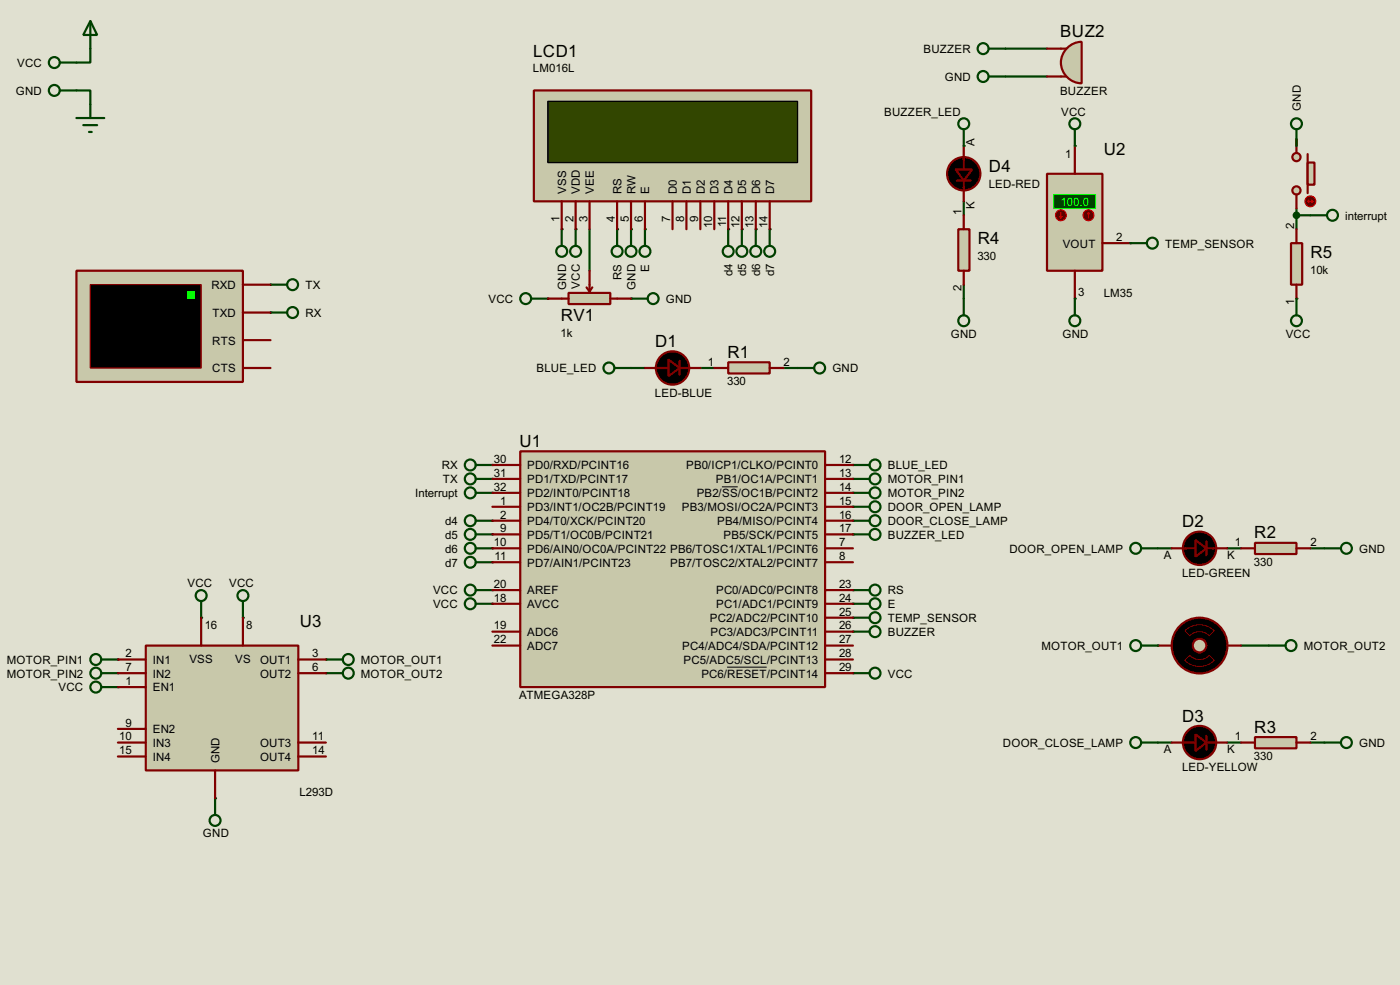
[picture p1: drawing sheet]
<svg xmlns="http://www.w3.org/2000/svg" width="256mm" height="180mm" viewBox="0 0 256 180" stroke-linecap="round" stroke-linejoin="round" font-family="sans-serif">
<path d="M0 0h256.5v180.3h-256.5z" fill="#e0e0d0"/>
<path d="M14 16.6h2.6v2.5M16.6 8.9v2.6h-2.6" fill="none" stroke="#004000" stroke-width=".4"/>
<g fill="#004000">
<circle cx="49.6" cy="52.1" r=".2"/>
<circle cx="49.6" cy="57.2" r=".2"/>
</g>
<path d="M115.6 67.4h2.6M128.3 67.4h2.6M143.6 67.4h2.5" fill="none" stroke="#004000" stroke-width=".4"/>
<g fill="#004000">
<circle cx="21.6" cy="120.7" r=".2"/>
<circle cx="59.7" cy="120.7" r=".2"/>
<circle cx="59.7" cy="123.2" r=".2"/>
<circle cx="21.6" cy="123.2" r=".2"/>
<circle cx="21.6" cy="125.8" r=".2"/>
<circle cx="44.5" cy="113.1" r=".2"/>
<circle cx="36.9" cy="113.1" r=".2"/>
<circle cx="39.4" cy="146.1" r=".2"/>
<circle cx="212.1" cy="118.2" r=".2"/>
</g>
<path d="M176.6 36.9v2.5M176.6 52.1v2.6M212.1 100.4h2.6M224.8 100.4h2.6M227.4 118.2h5.1M240.1 100.4h2.5M212.1 135.9h2.6M224.8 135.9h2.6M240.1 135.9h2.5" fill="none" stroke="#004000" stroke-width=".4"/>
<g fill="#004000">
<circle cx="176.6" cy="26.7" r=".2"/>
<circle cx="207.1" cy="44.5" r=".2"/>
<circle cx="196.9" cy="54.7" r=".2"/>
<circle cx="196.9" cy="26.7" r=".2"/>
</g>
<path d="M184.2 8.9h7.6M184.2 14h7.6" fill="none" stroke="#004000" stroke-width=".4"/>
<g fill="#004000">
<circle cx="141" cy="42" r=".2"/>
<circle cx="138.5" cy="42" r=".2"/>
<circle cx="135.9" cy="42" r=".2"/>
<circle cx="133.4" cy="42" r=".2"/>
<circle cx="118.2" cy="42" r=".2"/>
<circle cx="115.6" cy="42" r=".2"/>
<circle cx="113.1" cy="42" r=".2"/>
<circle cx="102.9" cy="42" r=".2"/>
<circle cx="105.5" cy="42" r=".2"/>
<circle cx="115.6" cy="54.7" r=".2"/>
<circle cx="100.4" cy="54.7" r=".2"/>
</g>
<path d="M108 42v7.6" fill="none" stroke="#004000" stroke-width=".4"/>
<g fill="#004000">
<circle cx="156.3" cy="85.1" r=".2"/>
<circle cx="156.3" cy="87.7" r=".2"/>
<circle cx="156.3" cy="92.8" r=".2"/>
<circle cx="156.3" cy="90.2" r=".2"/>
<circle cx="90.2" cy="100.4" r=".2"/>
<circle cx="90.2" cy="97.8" r=".2"/>
<circle cx="90.2" cy="95.3" r=".2"/>
<circle cx="90.2" cy="90.2" r=".2"/>
<circle cx="90.2" cy="87.7" r=".2"/>
<circle cx="90.2" cy="85.1" r=".2"/>
<circle cx="156.3" cy="95.3" r=".2"/>
<circle cx="156.3" cy="97.8" r=".2"/>
<circle cx="156.3" cy="123.2" r=".2"/>
<circle cx="156.3" cy="115.6" r=".2"/>
<circle cx="156.3" cy="113.1" r=".2"/>
<circle cx="156.3" cy="110.5" r=".2"/>
<circle cx="156.3" cy="108" r=".2"/>
<circle cx="90.2" cy="110.5" r=".2"/>
<circle cx="90.2" cy="108" r=".2"/>
<circle cx="90.2" cy="102.9" r=".2"/>
</g>
<path d="M237.5 25.5v1.2M237.5 38.2v3.8M237.5 39.4h2.6" fill="none" stroke="#004000" stroke-width=".4"/>
<circle cx="237.5" cy="54.7" r=".2" fill="#004000"/>
<g fill="none" stroke="#004000" stroke-width=".4">
<path d="M11 16.6h3M11 11.5h3M16.6 3.9l1.2 2.5h-2.5zM16.6 3.9v5M16.6 19.1v2.5M14 21.6h5.1M15.3 22.9h2.5M16.3 24.2h.5M49.6 52.1h3M49.6 57.2h3M113.1 42v3M115.6 42v3"/>
<path d="M118.2 42v3M133.4 42v3M135.9 42v3M138.5 42v3M141 42v3M87.2 97.8h3M87.2 95.3h3M87.2 85.1h3M87.2 87.7h3M87.2 100.4h3M87.2 102.9h3M87.2 108h3"/>
<path d="M87.2 110.5h3M156.3 108h3M156.3 110.5h3M156.3 123.2h3"/>
<circle cx="9.9" cy="11.5" r="1"/>
<circle cx="9.9" cy="16.6" r="1"/>
<circle cx="53.6" cy="52.1" r="1"/>
<circle cx="53.6" cy="57.2" r="1"/>
<circle cx="113" cy="46" r="1"/>
<circle cx="115.6" cy="46" r="1"/>
<circle cx="118.1" cy="46" r="1"/>
<circle cx="133.4" cy="46" r="1"/>
<circle cx="135.9" cy="46" r="1"/>
<circle cx="138.4" cy="46" r="1"/>
<circle cx="141" cy="46" r="1"/>
<circle cx="86.1" cy="97.8" r="1"/>
<circle cx="86.1" cy="95.3" r="1"/>
<circle cx="86.1" cy="87.7" r="1"/>
<circle cx="86.1" cy="85.1" r="1"/>
<circle cx="86.1" cy="108" r="1"/>
<circle cx="86.1" cy="110.5" r="1"/>
<circle cx="86.1" cy="100.4" r="1"/>
<circle cx="86.1" cy="102.9" r="1"/>
<circle cx="160.3" cy="108" r="1"/>
<circle cx="160.3" cy="110.5" r="1"/>
<circle cx="160.3" cy="123.2" r="1"/>
</g>
<path d="M14 49.6h30.5v20.3h-30.5z" fill="#c8c8aa" stroke="#800000" stroke-width=".4"/>
<path d="M16.6 52.1h20.3v15.3h-20.3z" fill="#000" stroke="#800000" stroke-width=".25"/>
<path d="M34.3 53.4h1.3v1.3h-1.3z" fill="#0f0"/>
<path d="M44.5 52.1h5.1M44.5 57.2h5.1M44.5 62.3h5.1M44.5 67.4h5.1M118.2 67.4h4.3M124.5 67.4h3.8M124.5 66.1v2.5" fill="none" stroke="#800000" stroke-width=".4"/>
<g fill="#000" stroke="#800000" stroke-width=".4">
<path d="M122.5 65.8l2 1.6-2 1.5z"/>
<circle cx="123.2" cy="67.4" r="3.1"/>
</g>
<path d="M133.4 66.3h7.6v2.1h-7.6z" fill="#c8c8aa" stroke="#800000" stroke-width=".4"/>
<path d="M130.9 67.4h2.5M141 67.4h2.6" fill="none" stroke="#800000" stroke-width=".4"/>
<g fill="none" stroke="#004000" stroke-width=".4">
<path d="M112.6 67.4h3M146.1 67.4h3.1M156.3 85.1h3M156.3 87.7h3M156.3 90.2h3M156.3 92.8h3M156.3 95.3h3M156.3 97.8h3M36.9 110v3.1M44.5 110v3.1M18.6 120.7h3M18.6 123.2h3"/>
<path d="M18.6 125.8h3"/>
<circle cx="111.5" cy="67.4" r="1"/>
<circle cx="150.1" cy="67.4" r="1"/>
<circle cx="160.3" cy="92.8" r="1"/>
<circle cx="160.3" cy="90.2" r="1"/>
<circle cx="160.3" cy="87.7" r="1"/>
<circle cx="160.3" cy="95.3" r="1"/>
<circle cx="160.3" cy="97.8" r="1"/>
<circle cx="160.3" cy="85.1" r="1"/>
<circle cx="36.8" cy="109" r="1"/>
<circle cx="44.5" cy="109" r="1"/>
<circle cx="17.5" cy="120.7" r="1"/>
<circle cx="17.5" cy="125.8" r="1"/>
<circle cx="17.5" cy="123.2" r="1"/>
</g>
<circle cx="219.7" cy="118.2" r="5.1" fill="#000" stroke="#800000" stroke-width=".4"/>
<path d="M217.1 115.5a3.8 3.8 0 0 1 5.4 0l-.9 .9a2.54 2.54 0 0 0-3.6 0zM217.1 120.9l.9-.9a2.54 2.54 0 0 0 3.6 0l.9 .9a3.8 3.8 0 0 1-5.4 0z" fill="none" stroke="#800000" stroke-width=".18"/>
<circle cx="219.7" cy="118.2" r="1.25" fill="#c8c8aa" stroke="#800000" stroke-width=".4"/>
<path d="M212.1 118.2h2.6M224.8 118.2h2.6" fill="none" stroke="#800000" stroke-width=".4"/>
<g fill="none" stroke="#004000" stroke-width=".4">
<path d="M39.4 146.1v3.1"/>
<circle cx="39.4" cy="150.2" r="1"/>
</g>
<path d="M191.8 31.8h10.2v17.8h-10.2z" fill="#c8c8aa" stroke="#800000" stroke-width=".4"/>
<path d="M193.1 35.6h7.6v2.6h-7.6z" fill="#004000" stroke="#0f0" stroke-width=".2"/>
<path d="M196.9 26.7v5.1M196.9 49.6v5.1M202 44.5h5.1" fill="none" stroke="#800000" stroke-width=".4"/>
<circle cx="199.4" cy="39.4" r="1" fill="#400000" stroke="#f00" stroke-width=".2"/>
<path d="M199.4 38.9l-.2 .3M199.4 38.9l.3 .3M199.4 38.9v1" fill="none" stroke="#f00" stroke-width=".2"/>
<circle cx="194.3" cy="39.4" r="1" fill="#400000" stroke="#f00" stroke-width=".2"/>
<path d="M194.1 39.7l.3 .2M194.4 38.9v1M194.6 39.7l-.2 .2" fill="none" stroke="#f00" stroke-width=".2"/>
<g fill="none" stroke="#004000" stroke-width=".4">
<path d="M59.7 120.7h3.1M59.7 123.2h3.1"/>
<circle cx="63.8" cy="120.7" r="1"/>
<circle cx="63.8" cy="123.2" r="1"/>
</g>
<path d="M26.7 118.2h28v22.8h-28z" fill="#c8c8aa" stroke="#800000" stroke-width=".4"/>
<g fill="none" stroke="#800000" stroke-width=".4">
<path d="M221 99.1v2.6M36.9 113.1v5.1M44.5 113.1v5.1M214.7 100.4h4.3M221 100.4h3.8M21.6 120.7h5.1M21.6 123.2h5.1M21.6 135.9h5.1M21.6 138.5h5.1M21.6 125.8h5.1M21.6 133.4h5.1M54.7 120.7h5"/>
<path d="M54.7 123.2h5M54.7 135.9h5M54.7 138.5h5M214.7 135.9h4.3M221 135.9h3.8M221 134.7v2.5M39.4 141v5.1"/>
</g>
<g fill="none" stroke="#004000" stroke-width=".4">
<path d="M209.1 118.2h3M209.1 100.4h3M232.5 118.2h3M242.6 100.4h3.1M209.1 135.9h3M242.6 135.9h3.1"/>
<circle cx="208" cy="118.2" r="1"/>
<circle cx="208" cy="100.4" r="1"/>
<circle cx="236.5" cy="118.2" r="1"/>
<circle cx="246.6" cy="100.4" r="1"/>
<circle cx="208" cy="135.9" r="1"/>
<circle cx="246.6" cy="135.9" r="1"/>
</g>
<g fill="#000" stroke="#800000" stroke-width=".4">
<path d="M219 98.9l2 1.5-2 1.5zM219 134.4l2 1.5-2 1.6z"/>
<circle cx="219.7" cy="100.4" r="3.1"/>
<circle cx="219.7" cy="135.9" r="3.1"/>
</g>
<path d="M229.9 99.4h7.6v2h-7.6z" fill="#c8c8aa" stroke="#800000" stroke-width=".4"/>
<path d="M227.4 100.4h2.5M237.5 100.4h2.6" fill="none" stroke="#800000" stroke-width=".4"/>
<path d="M229.9 134.9h7.6v2.1h-7.6z" fill="#c8c8aa" stroke="#800000" stroke-width=".4"/>
<path d="M175.3 33.1h2.6M176.6 26.7v4.3M176.6 33.1v3.8M227.4 135.9h2.5M237.5 135.9h2.6" fill="none" stroke="#800000" stroke-width=".4"/>
<g fill="#000" stroke="#800000" stroke-width=".4">
<path d="M175.1 31h3l-1.5 2.1z"/>
<circle cx="176.5" cy="31.8" r="3.1"/>
</g>
<path d="M175.6 42h2v7.6h-2z" fill="#c8c8aa" stroke="#800000" stroke-width=".4"/>
<path d="M176.6 39.4v2.6M176.6 49.6v2.5" fill="none" stroke="#800000" stroke-width=".4"/>
<g fill="none" stroke="#004000" stroke-width=".4">
<path d="M176.6 23.7v3M196.9 23.7v3M176.6 54.7v3M196.9 54.7v3M207.1 44.5h3M156.3 113.1h3"/>
<circle cx="176.5" cy="22.7" r="1"/>
<circle cx="196.9" cy="22.7" r="1"/>
<circle cx="176.5" cy="58.7" r="1"/>
<circle cx="196.9" cy="58.7" r="1"/>
<circle cx="211.1" cy="44.5" r="1"/>
<circle cx="160.3" cy="113.1" r="1"/>
</g>
<path d="M195.5 8.8a3.8 3.8 0 0 1 2.7-1.1v7.6a3.8 3.8 0 0 1-3.5-2.4 3.8 3.8 0 0 1 .8-4.1z" fill-rule="evenodd" fill="#c8c8aa" stroke="#800000" stroke-width=".4"/>
<path d="M191.8 14h3.6M191.8 8.9h3.6" fill="none" stroke="#800000" stroke-width=".4"/>
<g fill="none" stroke="#004000" stroke-width=".4">
<path d="M181.2 8.9h3M181.2 14h3M240.1 39.4h3M102.9 42v3M105.5 42v3M87.2 90.2h3"/>
<circle cx="180.1" cy="8.9" r="1"/>
<circle cx="180.1" cy="14" r="1"/>
<circle cx="244.1" cy="39.4" r="1"/>
<circle cx="102.9" cy="46" r="1"/>
<circle cx="105.4" cy="46" r="1"/>
<circle cx="86.1" cy="90.2" r="1"/>
</g>
<path d="M97.8 16.6h50.8v20.3h-50.8z" fill="#c8c8aa" stroke="#800000" stroke-width=".4"/>
<path d="M100.4 18.6h45.7v11.2h-45.7z" fill="#324600" stroke="#000" stroke-width=".25"/>
<g fill="none" stroke="#800000" stroke-width=".4">
<path d="M102.9 36.9v5.1M105.5 36.9v5.1M108 36.9v5.1M113.1 36.9v5.1M115.6 36.9v5.1M118.2 36.9v5.1M123.2 36.9v5.1M125.8 36.9v5.1M128.3 36.9v5.1M130.9 36.9v5.1M133.4 36.9v5.1M135.9 36.9v5.1"/>
<path d="M138.5 36.9v5.1M141 36.9v5.1"/>
</g>
<g fill="none" stroke="#004000" stroke-width=".4">
<path d="M97.3 54.7h3.1M115.6 54.7h3.1"/>
<circle cx="96.3" cy="54.7" r="1"/>
<circle cx="119.6" cy="54.7" r="1"/>
</g>
<path d="M104.2 53.6h7.6v2.1h-7.6z" fill="#c8c8aa" stroke="#800000" stroke-width=".4"/>
<path d="M100.4 54.7h3.8M107.5 52.6l.5 .8M108 49.6v3.8M108.5 52.6l-.5 .8M111.8 54.7h3.8" fill="none" stroke="#800000" stroke-width=".4"/>
<g fill="none" stroke="#004000" stroke-width=".4">
<path d="M156.3 115.6h3"/>
<circle cx="160.3" cy="115.6" r="1"/>
</g>
<path d="M95.3 82.6h55.9v43.2h-55.9z" fill="#c8c8aa" stroke="#800000" stroke-width=".4"/>
<g fill="none" stroke="#800000" stroke-width=".4">
<path d="M90.2 85.1h5.1M90.2 87.7h5.1M90.2 92.8h5.1M90.2 90.2h5.1M90.2 97.8h5.1M90.2 95.3h5.1M151.2 85.1h5.1M151.2 87.7h5.1M151.2 92.8h5.1M151.2 90.2h5.1M151.2 97.8h5.1M151.2 95.3h5.1"/>
<path d="M90.2 100.4h5.1M90.2 102.9h5.1M90.2 118.2h5.1M90.2 115.6h5.1M90.2 110.5h5.1M90.2 108h5.1M151.2 100.4h5.1M151.2 102.9h5.1M151.2 118.2h5.1M151.2 115.6h5.1M151.2 113.1h5.1M151.2 110.5h5.1"/>
<path d="M151.2 108h5.1M151.2 123.2h5.1M151.2 120.7h5.1"/>
</g>
<path d="M132.3 89.1h2.9M133.2 122.1h7.3" fill="none" stroke="#000" stroke-width=".18"/>
<path d="M236.5 44.5h2.1v7.6h-2.1z" fill="#c8c8aa" stroke="#800000" stroke-width=".4"/>
<path d="M237.5 42v2.5M237.5 52.1v2.6" fill="none" stroke="#800000" stroke-width=".4"/>
<g fill="#c8c8aa" stroke="#800000" stroke-width=".4">
<circle cx="237.5" cy="34.9" r=".75"/>
<circle cx="237.5" cy="28.8" r=".75"/>
</g>
<path d="M239.6 28.2v7.2" fill="none" stroke="#800000" stroke-width=".4"/>
<path d="M239.6 29.8h1.2v4h-1.2z" fill="#c8c8aa" stroke="#800000" stroke-width=".4"/>
<path d="M237.5 25.5v2.5M237.5 35.6v2.6" fill="none" stroke="#800000" stroke-width=".4"/>
<circle cx="240" cy="36.9" r="1" fill="#400000" stroke="#f00" stroke-width=".2"/>
<path d="M239.6 36.9h1M239.6 36.9l.2 .2M239.8 36.6l-.2 .3M240.3 36.6l.3 .3M240.6 36.9l-.3 .2" fill="none" stroke="#f00" stroke-width=".2"/>
<circle cx="237.5" cy="39.4" r=".5" fill="#004000" stroke="#004000" stroke-width=".4"/>
<g fill="none" stroke="#004000" stroke-width=".4">
<path d="M237.5 23.7v3M237.5 54.7v3"/>
<circle cx="237.5" cy="22.7" r="1"/>
<circle cx="237.5" cy="58.7" r="1"/>
</g>
<g font-size="3.5">
<text x="97.7" y="10.4">LCD1</text>
<text x="194.2" y="6.9">BUZ2</text>
<text x="202.2" y="28.5">U2</text>
<text x="181.2" y="31.4">D4</text>
<text x="179.1" y="44.6">R4</text>
<text x="240.1" y="47.2">R5</text>
<text x="102.8" y="58.8">RV1</text>
<text x="120" y="63.5">D1</text>
<text x="133.3" y="65.5">R1</text>
<text x="95.2" y="81.8">U1</text>
<text x="216.6" y="96.5">D2</text>
<text x="229.8" y="98.6">R2</text>
<text x="54.9" y="114.8">U3</text>
<text x="216.6" y="132.1">D3</text>
<text x="229.8" y="134.1">R3</text>
</g>
<g font-size="2.4">
<text x="169.2" y="9.7">BUZZER</text>
<text x="2.9" y="17.3">GND</text>
<text x="3.1" y="12.3">VCC</text>
<text x="97.6" y="13.2">LM016L</text>
<text x="173.1" y="14.8">GND</text>
<text x="194.2" y="17.5">BUZZER</text>
<text x="162" y="21.2">BUZZER_LED</text>
<text x="194.4" y="21.2">VCC</text>
<text x="238.3" y="20.3" transform="rotate(-90 238.3 20.3)">GND</text>
<text x="178.6" y="26.7" transform="rotate(-90 178.6 26.7)">A</text>
<text x="195.1" y="28.9">1</text>
<text x="103.7" y="35.6" transform="rotate(-90 103.7 35.6)">VSS</text>
<text x="106.3" y="35.6" transform="rotate(-90 106.3 35.6)">VDD</text>
<text x="108.8" y="35.6" transform="rotate(-90 108.8 35.6)">VEE</text>
<text x="113.9" y="35.6" transform="rotate(-90 113.9 35.6)">RS</text>
<text x="116.4" y="35.6" transform="rotate(-90 116.4 35.6)">RW</text>
<text x="119" y="35.6" transform="rotate(-90 119 35.6)">E</text>
<text x="124" y="35.6" transform="rotate(-90 124 35.6)">D0</text>
<text x="126.6" y="35.6" transform="rotate(-90 126.6 35.6)">D1</text>
<text x="129.1" y="35.6" transform="rotate(-90 129.1 35.6)">D2</text>
<text x="131.7" y="35.6" transform="rotate(-90 131.7 35.6)">D3</text>
<text x="134.2" y="35.6" transform="rotate(-90 134.2 35.6)">D4</text>
<text x="136.7" y="35.6" transform="rotate(-90 136.7 35.6)">D5</text>
<text x="139.3" y="35.6" transform="rotate(-90 139.3 35.6)">D6</text>
<text x="141.8" y="35.6" transform="rotate(-90 141.8 35.6)">D7</text>
<text x="181.1" y="34.4">LED-RED</text>
<text x="102.5" y="40.6" transform="rotate(-90 102.5 40.6)">1</text>
<text x="105.1" y="40.6" transform="rotate(-90 105.1 40.6)">2</text>
<text x="107.6" y="40.6" transform="rotate(-90 107.6 40.6)">3</text>
<text x="112.7" y="40.6" transform="rotate(-90 112.7 40.6)">4</text>
<text x="115.2" y="40.6" transform="rotate(-90 115.2 40.6)">5</text>
<text x="117.8" y="40.6" transform="rotate(-90 117.8 40.6)">6</text>
<text x="122.8" y="40.6" transform="rotate(-90 122.8 40.6)">7</text>
<text x="125.4" y="40.6" transform="rotate(-90 125.4 40.6)">8</text>
<text x="127.9" y="40.6" transform="rotate(-90 127.9 40.6)">9</text>
<text x="130.5" y="41.7" transform="rotate(-90 130.5 41.7)">10</text>
<text x="133" y="41.5" transform="rotate(-90 133 41.5)">11</text>
<text x="135.5" y="41.7" transform="rotate(-90 135.5 41.7)">12</text>
<text x="138.1" y="41.7" transform="rotate(-90 138.1 41.7)">13</text>
<text x="140.6" y="41.7" transform="rotate(-90 140.6 41.7)">14</text>
<text x="176.2" y="39.4" transform="rotate(-90 176.2 39.4)">1</text>
<text x="178.6" y="38.3" transform="rotate(-90 178.6 38.3)">K</text>
<text x="237.1" y="42" transform="rotate(-90 237.1 42)">2</text>
<text x="246.4" y="40.2">interrupt</text>
<text x="179.1" y="47.6">330</text>
<text x="194.7" y="45.3">VOUT</text>
<text x="204.5" y="44.1">2</text>
<text x="213.4" y="45.3">TEMP_SENSOR</text>
<text x="38.7" y="52.9">RXD</text>
<text x="55.9" y="52.9">TX</text>
<text x="103.7" y="53.1" transform="rotate(-90 103.7 53.1)">GND</text>
<text x="106.3" y="52.8" transform="rotate(-90 106.3 52.8)">VCC</text>
<text x="113.9" y="51.3" transform="rotate(-90 113.9 51.3)">RS</text>
<text x="116.4" y="53.1" transform="rotate(-90 116.4 53.1)">GND</text>
<text x="119" y="49.7" transform="rotate(-90 119 49.7)">E</text>
<text x="134.2" y="50.6" transform="rotate(-90 134.2 50.6)">d4</text>
<text x="136.7" y="50.6" transform="rotate(-90 136.7 50.6)">d5</text>
<text x="139.3" y="50.6" transform="rotate(-90 139.3 50.6)">d6</text>
<text x="141.8" y="50.6" transform="rotate(-90 141.8 50.6)">d7</text>
<text x="176.2" y="53.3" transform="rotate(-90 176.2 53.3)">2</text>
<text x="240" y="50.1">10k</text>
<text x="38.9" y="58">TXD</text>
<text x="55.9" y="58">RX</text>
<text x="89.5" y="55.4">VCC</text>
<text x="122" y="55.4">GND</text>
<text x="197.5" y="54.1">3</text>
<text x="202.2" y="54.3">LM35</text>
<text x="237.1" y="55.8" transform="rotate(-90 237.1 55.8)">1</text>
<text x="38.9" y="63.1">RTS</text>
<text x="102.7" y="61.7">1k</text>
<text x="174.2" y="61.8">GND</text>
<text x="194.6" y="61.8">GND</text>
<text x="235.5" y="61.8">VCC</text>
<text x="38.9" y="68.1">CTS</text>
<text x="98.3" y="68.1">BLUE_LED</text>
<text x="129.7" y="67">1</text>
<text x="133.2" y="70.6">330</text>
<text x="143.6" y="67">2</text>
<text x="152.5" y="68.1">GND</text>
<text x="120" y="72.6">LED-BLUE</text>
<text x="80.9" y="85.9">RX</text>
<text x="81.1" y="88.5">TX</text>
<text x="90.5" y="89.8">32</text>
<text x="90.5" y="87.3">31</text>
<text x="90.5" y="84.7">30</text>
<text x="96.6" y="88.5">PD1/TXD/PCINT17</text>
<text x="96.6" y="85.9">PD0/RXD/PCINT16</text>
<text x="125.7" y="85.9">PB0/ICP1/CLKO/PCINT0</text>
<text x="131.1" y="88.5">PB1/OC1A/PCINT1</text>
<text x="153.7" y="84.7">12</text>
<text x="153.7" y="87.3">13</text>
<text x="153.7" y="89.8">14</text>
<text x="162.6" y="85.9">BLUE_LED</text>
<text x="162.6" y="88.5">MOTOR_PIN1</text>
<text x="76" y="91">Interrupt</text>
<text x="91.6" y="94.9">2</text>
<text x="91.6" y="92.4">1</text>
<text x="96.6" y="93.6">PD3/INT1/OC2B/PCINT19</text>
<text x="96.6" y="91">PD2/INT0/PCINT18</text>
<text x="124.9" y="93.6">PB3/MOSI/OC2A/PCINT3</text>
<text x="127.6" y="91">PB2/SS/OC1B/PCINT2</text>
<text x="153.7" y="92.4">15</text>
<text x="153.7" y="94.9">16</text>
<text x="162.6" y="91">MOTOR_PIN2</text>
<text x="162.6" y="93.6">DOOR_OPEN_LAMP</text>
<text x="81.6" y="98.6">d5</text>
<text x="81.6" y="101.2">d6</text>
<text x="81.6" y="96.1">d4</text>
<text x="90.5" y="100">10</text>
<text x="91.6" y="97.4">9</text>
<text x="96.6" y="101.2">PD6/AIN0/OC0A/PCINT22 PB6/TOSC1/XTAL1/PCINT6</text>
<text x="96.6" y="98.6">PD5/T1/OC0B/PCINT21</text>
<text x="96.6" y="96.1">PD4/T0/XCK/PCINT20</text>
<text x="131.4" y="96.1">PB4/MISO/PCINT4</text>
<text x="132.5" y="98.6">PB5/SCK/PCINT5</text>
<text x="153.7" y="97.4">17</text>
<text x="153.7" y="100">7</text>
<text x="162.6" y="96.1">DOOR_CLOSE_LAMP</text>
<text x="162.6" y="98.6">BUZZER_LED</text>
<text x="184.9" y="101.2">DOOR_OPEN_LAMP</text>
<text x="226.2" y="100">1</text>
<text x="240.1" y="100">2</text>
<text x="249" y="101.2">GND</text>
<text x="34.3" y="107.5">VCC</text>
<text x="42" y="107.5">VCC</text>
<text x="81.6" y="103.7">d7</text>
<text x="90.5" y="107.6">20</text>
<text x="90.6" y="102.5">11</text>
<text x="96.6" y="103.7">PD7/AIN1/PCINT23</text>
<text x="122.8" y="103.7">PB7/TOSC2/XTAL2/PCINT7</text>
<text x="153.7" y="102.5">8</text>
<text x="153.7" y="107.6">23</text>
<text x="213.2" y="102.4">A</text>
<text x="216.5" y="105.6">LED-GREEN</text>
<text x="224.8" y="102.4">K</text>
<text x="229.7" y="103.6">330</text>
<text x="79.3" y="111.3">VCC</text>
<text x="79.3" y="108.8">VCC</text>
<text x="90.5" y="110.1">18</text>
<text x="96.6" y="111.3">AVCC</text>
<text x="96.6" y="108.8">AREF</text>
<text x="130" y="113.9">PC2/ADC2/PCINT10</text>
<text x="131.2" y="111.3">PC1/ADC1/PCINT9</text>
<text x="131.2" y="108.8">PC0/ADC0/PCINT8</text>
<text x="153.7" y="112.7">25</text>
<text x="153.7" y="110.1">24</text>
<text x="162.6" y="108.8">RS</text>
<text x="162.6" y="111.3">E</text>
<text x="162.6" y="113.9">TEMP_SENSOR</text>
<text x="37.5" y="115.2">16</text>
<text x="45.1" y="115.2">8</text>
<text x="90.5" y="115.2">19</text>
<text x="90.5" y="117.8">22</text>
<text x="96.6" y="116.4">ADC6</text>
<text x="96.6" y="119">ADC7</text>
<text x="125" y="119">PC4/ADC4/SDA/PCINT12</text>
<text x="130.2" y="116.4">PC3/ADC3/PCINT11</text>
<text x="153.7" y="117.8">27</text>
<text x="153.7" y="115.2">26</text>
<text x="162.6" y="116.4">BUZZER</text>
<text x="190.8" y="119">MOTOR_OUT1</text>
<text x="238.8" y="119">MOTOR_OUT2</text>
<text x="1.2" y="121.5">MOTOR_PIN1</text>
<text x="1.2" y="124">MOTOR_PIN2</text>
<text x="23" y="120.3">2</text>
<text x="23" y="122.8">7</text>
<text x="23" y="125.4">1</text>
<text x="28" y="121.5">IN1</text>
<text x="28" y="124">IN2</text>
<text x="34.7" y="121.4">VSS</text>
<text x="43.1" y="121.4">VS</text>
<text x="47.6" y="121.5">OUT1</text>
<text x="47.6" y="124">OUT2</text>
<text x="57.2" y="120.3">3</text>
<text x="57.2" y="122.8">6</text>
<text x="66.1" y="121.5">MOTOR_OUT1</text>
<text x="66.1" y="124">MOTOR_OUT2</text>
<text x="125.2" y="121.5">PC5/ADC5/SCL/PCINT13</text>
<text x="128.5" y="124">PC6/RESET/PCINT14</text>
<text x="153.7" y="122.8">29</text>
<text x="153.7" y="120.3">28</text>
<text x="162.6" y="124">VCC</text>
<text x="10.7" y="126.6">VCC</text>
<text x="28" y="126.6">EN1</text>
<text x="95.1" y="128">ATMEGA328P</text>
<text x="21.9" y="135.5">10</text>
<text x="23" y="133">9</text>
<text x="28" y="136.7">IN3</text>
<text x="28" y="134.2">EN2</text>
<text x="47.6" y="136.7">OUT3</text>
<text x="57.2" y="135.5">11</text>
<text x="183.7" y="136.7">DOOR_CLOSE_LAMP</text>
<text x="213.2" y="137.9">A</text>
<text x="224.8" y="137.9">K</text>
<text x="226.2" y="135.5">1</text>
<text x="240.1" y="135.5">2</text>
<text x="249" y="136.7">GND</text>
<text x="21.9" y="138.1">15</text>
<text x="28" y="139.3">IN4</text>
<text x="40.2" y="139.7" transform="rotate(-90 40.2 139.7)">GND</text>
<text x="47.6" y="139.3">OUT4</text>
<text x="57.2" y="138.1">14</text>
<text x="216.5" y="141.2">LED-YELLOW</text>
<text x="229.7" y="139.2">330</text>
<text x="54.9" y="145.8">L293D</text>
<text x="37.2" y="153.3">GND</text>
</g>
<text font-size="2.4" fill="#0f0" x="194.3" y="37.7">100.0</text>
</svg>
